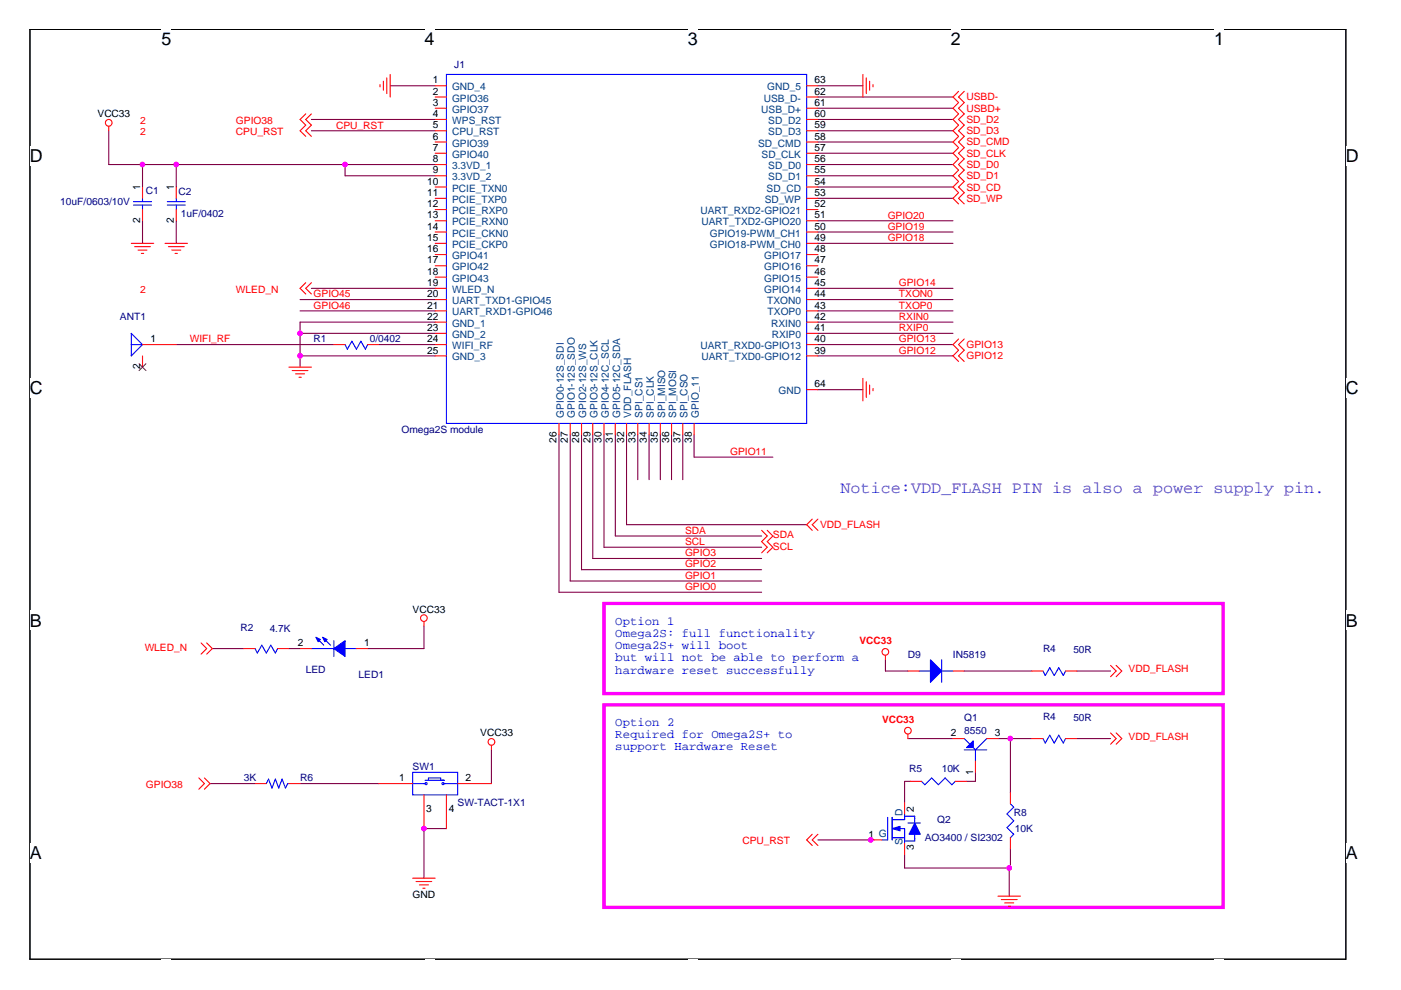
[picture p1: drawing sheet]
<svg xmlns="http://www.w3.org/2000/svg" width="297mm" height="210mm" viewBox="0 0 297 210" stroke-linecap="round" stroke-linejoin="round" font-family="sans-serif">
<path d="M6.3 6.2h279v197.2h-279z" fill="none" stroke="#000" stroke-width=".23"/>
<g fill="#fff">
<path d="M34.2 6.2h2.2v4.3h-2.2z"/>
<path d="M34.2 203.4h2.2v.2h-2.2z"/>
<path d="M90 6.2h2.1v4.3h-2.1z"/>
<path d="M90 203.4h2.1v.2h-2.1z"/>
<path d="M145.8 6.2h2.1v4.3h-2.1z"/>
<path d="M145.8 203.4h2.1v.2h-2.1z"/>
<path d="M201.6 6.2h2.1v4.3h-2.1z"/>
<path d="M201.6 203.4h2.1v.2h-2.1z"/>
<path d="M257.4 6.2h2.1v4.3h-2.1z"/>
<path d="M257.4 203.4h2.1v.2h-2.1z"/>
<path d="M6.3 30.9h2.8v4.2h-2.8z"/>
<path d="M285.3 30.9h2.8v4.2h-2.8z"/>
<path d="M6.3 80.2h2.8v4.2h-2.8z"/>
<path d="M285.3 80.2h2.8v4.2h-2.8z"/>
<path d="M6.3 129.5h2.6v4.2h-2.6z"/>
<path d="M285.3 129.5h2.6v4.2h-2.6z"/>
<path d="M6.3 178.7h2.6v4.3h-2.6z"/>
<path d="M285.3 178.7h2.6v4.3h-2.6z"/>
</g>
<path d="M128.1 128h131.2v19.1h-131.2zM128.1 149.4h131.2v43h-131.2z" fill="none" stroke="#f0f" stroke-width=".71"/>
<g fill="none" stroke="#800040" stroke-width=".23">
<path d="M82.7 18.2h9.6M173.4 18.2h9.6M23.1 27.7v7.2h69.2M30.2 34.9v4.8M37.4 34.9v4.8M66 25.3h26.3M66 27.7h26.3M73.2 34.9v2.4h19.1M173.4 22.9h28.7M173.4 25.3h28.7M173.4 27.7h28.7M173.4 20.6h28.7"/>
<path d="M173.4 37.3h28.7M173.4 34.9h28.7M173.4 32.5h28.7M173.4 30.1h28.7M173.4 39.7h28.7M30.2 46.8v4.8M37.4 46.8v4.8M173.4 51.6h28.7M173.4 49.2h28.7M173.4 42.1h28.7M173.4 46.8h28.7M37.4 73.1h33.4"/>
<path d="M63.6 63.5h28.7M63.6 65.9h28.7M63.6 70.7h28.7M63.6 75.5h28.7M66 61.1h26.3M80.3 73.1h12M92.3 68.3h-28.7v9.5M173.4 63.5h28.7M173.4 65.9h28.7M173.4 68.3h28.7M173.4 70.7h28.7M173.4 75.5h28.7"/>
<path d="M173.4 73.1h28.7M173.4 61.1h28.7M118.5 92.2v33.4h43M120.9 92.2v31h40.6M123.3 92.2v28.6h38.2M125.7 92.2v26.2h35.8M128.1 92.2v23.8h33.4M130.5 92.2v21.4h31M132.8 92.2v19h38.2M135.2 92.2v9.5M137.6 92.2v9.5M140 92.2v9.5"/>
<path d="M142.4 92.2v9.5M144.8 92.2v9.5M147.2 92.2v4.7h16.7M173.4 82.6h9.6M45 137.5h6.7M61.2 137.5h2.4M89.9 132.7v4.8h-12M187.7 139.9v2.4h4.8M104.2 159v7.1M192.5 156.6h9.6M204.4 142.3h14.4M211.6 156.6h7.2"/>
<path d="M214.2 156.6v11.4M228.3 142.3h7.2M228.3 156.6h7.2M44.5 166.1h9.6M63.6 166.1h16.7M89.9 175.5v10.7M89.9 175.7h4.8M173.4 178.1h11.9M193 165.7h-1.2v4.5M206.8 163.8v1.9h-1.9M214.2 180v4h-22.4v-2.8M214 184v6"/>
</g>
<g fill="#f0f" stroke="#f0f" stroke-width=".23">
<circle cx="63.6" cy="70.7" r=".47"/>
<circle cx="63.6" cy="75.4" r=".47"/>
<circle cx="73.2" cy="34.9" r=".47"/>
<circle cx="37.4" cy="34.9" r=".47"/>
<circle cx="30.2" cy="34.9" r=".47"/>
<circle cx="89.9" cy="175.7" r=".47"/>
<circle cx="214" cy="184" r=".47"/>
<circle cx="184.6" cy="178.1" r=".47"/>
<circle cx="214.2" cy="156.6" r=".47"/>
</g>
<g fill="none" stroke="#f00" stroke-width=".23">
<path d="M80.6 17.9v.5M81.3 17.2v1.9M82 16.5v3.3M82.7 15.8v4.8M92.3 18.2h2.4M171 18.2h2.4M183 15.8v4.8M183.7 16.5v3.3M184.4 17.2v1.9M185.1 17.9v.5M203.2 19.4l-1.1 1.2 1.1 1.1-1.1 1.2 1.1 1.2-1.1 1.2 1.1 1.2-1.1 1.2 1.1 1.2-1.1 1.2 1.1 1.2-1.1 1.2 1.1 1.2-1.1 1.2 1.1 1.2-1.1 1.2 1.1 1.2-1.1 1.2 1.1 1.2-1.1 1.2 1.1 1.1M204.4 19.4l-1.2 1.2 1.2 1.1-1.2 1.2 1.2 1.2-1.2 1.2 1.2 1.2-1.2 1.2 1.2 1.2-1.2 1.2 1.2 1.2-1.2 1.2 1.2 1.2-1.2 1.2 1.2 1.2-1.2 1.2 1.2 1.2-1.2 1.2 1.2 1.2-1.2 1.2 1.2 1.1"/>
<path d="M23.1 26.8v.9M30.2 39.7v2.4M37.4 39.7v2.4M64.8 24.1l-1.2 1.2 1.2 1.2-1.2 1.2 1.2 1.2M66 24.1l-1.2 1.2 1.2 1.2-1.2 1.2 1.2 1.2M92.3 20.6h2.4M92.3 22.9h2.4M92.3 25.3h2.4M92.3 27.7h2.4M92.3 30.1h2.4M92.3 32.5h2.4M92.3 34.9h2.4"/>
<path d="M92.3 37.3h2.4M92.3 39.7h2.4M171 20.6h2.4M171 22.9h2.4M171 25.3h2.4M171 27.7h2.4M171 30.1h2.4M171 32.5h2.4M171 34.9h2.4M171 37.3h2.4M171 39.7h2.4M27.8 51.6h4.8"/>
<path d="M28.5 52.3h3.4M29.3 53h1.9M30 53.7h.5M30.2 44.4v2.4M35 51.6h4.8M35.7 52.3h3.4M36.4 53h1.9M37.1 53.7h.5M37.4 44.4v2.4M64.8 59.9l-1.2 1.2 1.2 1.2M66 59.9l-1.2 1.2 1.2 1.2M92.3 51.6h2.4"/>
<path d="M92.3 42.1h2.4M92.3 44.4h2.4M92.3 46.8h2.4M92.3 49.2h2.4M92.3 54h2.4M92.3 56.4h2.4M92.3 58.8h2.4M171 51.6h2.4M171 42.1h2.4M171 44.4h2.4M171 46.8h2.4M171 49.2h2.4"/>
<path d="M171 54h2.4M171 56.4h2.4M171 58.8h2.4M30.2 73.1h7.2M30.2 75.5v2.3M61.2 77.8h4.8M61.9 78.6h3.4M62.7 79.3h1.9M63.4 80h.5M70.8 73.1h2.4M77.9 73.1h2.4M92.3 61.1h2.4"/>
<path d="M92.3 63.5h2.4M92.3 65.9h2.4M92.3 68.3h2.4M92.3 70.7h2.4M92.3 73.1h2.4M92.3 75.5h2.4M171 61.1h2.4M171 63.5h2.4M171 65.9h2.4M171 68.3h2.4M171 70.7h2.4M171 73.1h2.4"/>
<path d="M171 75.5h2.4M203.2 71.9l-1.1 1.2 1.1 1.2-1.1 1.2 1.1 1.1M204.4 71.9l-1.2 1.2 1.2 1.2-1.2 1.2 1.2 1.1M118.5 89.8v2.4M120.9 89.8v2.4M123.3 89.8v2.4M125.7 89.8v2.4M128.1 89.8v2.4M130.5 89.8v2.4M132.8 89.8v2.4M135.2 89.8v2.4M137.6 89.8v2.4"/>
<path d="M140 89.8v2.4M142.4 89.8v2.4M144.8 89.8v2.4M147.2 89.8v2.4M171 82.6h2.4M183 80.2v4.8M183.7 80.9v3.4M184.4 81.7v1.9M185.1 82.4v.4M161.5 112.4l1.2 1.2-1.2 1.2 1.2 1.2-1.2 1.2M162.7 112.4l1.2 1.2-1.2 1.2 1.2 1.2-1.2 1.2M172.2 110.1l-1.2 1.1 1.2 1.2"/>
<path d="M173.4 110.1l-1.2 1.1 1.2 1.2M42.6 136.3l1.2 1.2-1.2 1.2M43.8 136.3l1.2 1.2-1.2 1.2M51.7 137.5h2.4M58.9 137.5h2.3M63.6 137.5h2.4M75.6 137.5h2.3M89.9 131.8v.9M187.7 138.9v1M104.2 158v1M192.5 155.6v1M192.5 142.3h2.4"/>
<path d="M202.1 156.6h2.3M202.1 142.3h2.3M209.2 156.6h2.4M218.8 156.6h2.3M218.8 142.3h2.3M225.9 156.6h2.4M225.9 142.3h2.4M235.5 141.1l1.1 1.2-1.1 1.2M235.5 155.4l1.1 1.2-1.1 1.2M236.6 141.1l1.2 1.2-1.2 1.2M236.6 155.4l1.2 1.2-1.2 1.2M42.2 164.9l1.1 1.2-1.1 1.2"/>
<path d="M43.3 164.9l1.2 1.2-1.2 1.2M54.1 166.1h2.4M61.2 166.1h2.4M80.3 166.1h7.2M89.9 168.5v7.2M94.7 168.5v7.2M97 166.1h7.2M172.2 176.9l-1.2 1.2 1.2 1.2M173.4 176.9l-1.2 1.2 1.2 1.2M184.6 178.1h2.4M191.8 170.2v2.4M191.8 178.8v2.4"/>
<path d="M193 165.7h2.4M202.5 165.7h2.4M206.8 161.4v2.4M214.2 168v2.4M214.2 177.6v2.4M87.5 186.2h4.8M88.2 186.9h3.3M88.9 187.6h1.9M89.6 188.3h.5M211.6 190h4.8M212.3 190.7h3.4M213 191.4h1.9"/>
<path d="M213.7 192.2h.5"/>
<circle cx="23" cy="26" r=".71"/>
<circle cx="89.9" cy="131.1" r=".71"/>
<circle cx="187.7" cy="138.2" r=".71"/>
<circle cx="104.2" cy="157.3" r=".71"/>
<circle cx="192.5" cy="154.9" r=".71"/>
</g>
<g fill="none" stroke="#00f" stroke-width=".23">
<path d="M94.7 15.8h76.3v74h-76.3zM28.3 42.8h3.8M28.3 43.5h3.8M30.2 42.1v.7M30.2 43.5v.9M35.5 42.8h3.8M35.5 43.5h3.8M37.4 42.1v.7M37.4 43.5v.9M27.8 70.7l2.4 2.4-2.4 2.4zM27.8 73.1h2.4M73.2 73.1l.4 .9 1-1.6 1 1.6 .9-1.6 1 1.6 .4-.9"/>
<path d="M54.1 137.5l.5 1 .9-1.7 1 1.7 .9-1.7 1 1.7 .5-1M66 137.5h4.8M67.2 135.4l1.4 1.4M68.6 135.4l1.5 1.4M70.8 135.8v3.4M73.2 137.5h2.4M199.7 139.9v4.8M194.9 142.3h2.4M199.7 142.3h2.4M204.4 159h4.8M204.4 156.6l1.2 1.2M206.3 158.5l.5 .5"/>
<path d="M206.8 159v2.4M209.2 156.6l-2.4 2.4M221.1 156.6l.5 1 1-1.7 .9 1.7 1-1.7 .9 1.7 .5-1M221.1 142.3l.5 .9 1-1.6 .9 1.6 1-1.6 .9 1.6 .5-.9M56.5 166.1l.4-.9 .8 1.9 .7-1.9 .7 1.9 .7-1.9 .7 1.9 .5-1h.2M87.5 163.8h9.5v4.7h-9.5zM87.5 166.1h2.6h-.2M90.1 165.4h4.1h-.7v-.5h-2.7v.5M94.4 166.1h-.2h2.8M188.2 173.3v4.8h-1.2M189.2 173.3v4.8M189.2 177.6h2.6"/>
<path d="M190.8 175.7h1v3.1M191.8 172.6v1.2h-2.6M191.8 173.1h2.1v1.4M192.5 174.5h2.6M193.9 176.9v1.4h-2.1M195.4 165.7l.7 .7 1.4-1.5 1.4 1.5 1.5-1.5 1.4 1.5 .7-.7M214.2 170.4l.7 .8-1.4 1.4 1.4 1.4-1.4 1.5 1.4 1.4-.7 .7"/>
<circle cx="90.3" cy="166.1" r=".23"/>
<circle cx="93.9" cy="166.1" r=".23"/>
</g>
<g fill="#00f" stroke="#00f" stroke-width=".23">
<path d="M189.2 175.7l1.6-.5v1z" fill-rule="evenodd"/>
<path d="M193.9 174.5l1.2 2.4h-2.4z" fill-rule="evenodd"/>
<path d="M197.3 139.9l2.4 2.4-2.4 2.4z" fill-rule="evenodd"/>
<path d="M70.8 137.5l2.4-1.7v3.4z" fill-rule="evenodd"/>
<path d="M67 135.1l.9 .5-.4 .5z" fill-rule="evenodd"/>
<path d="M68.4 135.1l1 .5-.5 .5z" fill-rule="evenodd"/>
<path d="M204.9 158.5l1.4-1.4v1.4z" fill-rule="evenodd"/>
</g>
<path d="M29.5 77.1l1.5 1.5M30.9 77.1l-1.4 1.5" fill="none" stroke="#804000" stroke-width=".21"/>
<g font-size="3.8">
<text x="34.2" y="9.6">5</text>
<text x="90" y="9.6">4</text>
<text x="145.8" y="9.6">3</text>
<text x="201.6" y="9.6">2</text>
<text x="257.4" y="9.6">1</text>
<text x="6.3" y="34.3">D</text>
<text x="285.3" y="34.3">D</text>
<text x="6.3" y="83.6">C</text>
<text x="285.3" y="83.6">C</text>
<text x="6.3" y="132.8">B</text>
<text x="285.3" y="132.8">B</text>
<text x="6.3" y="182.1">A</text>
<text x="285.3" y="182.1">A</text>
</g>
<text font-size="3.6" fill="#8000ff" x="178.2" y="104.5">Notice:VDD_FLASH PIN is also a power supply pin.</text>
<g font-size="2.6" fill="#00f">
<text x="130.5" y="132.4">Option 1</text>
<text x="130.5" y="135">Omega2S: full functionality</text>
<text x="130.5" y="137.6">Omega2S+ will boot</text>
<text x="130.5" y="140.2">but will not be able to perform a</text>
<text x="130.5" y="142.9">hardware reset successfully</text>
<text x="130.5" y="153.9">Option 2</text>
<text x="130.5" y="156.5">Required for Omega2S+ to</text>
<text x="130.5" y="159.1">support Hardware Reset</text>
</g>
<g font-size="2.2">
<text x="91.8" y="17.7">1</text>
<text x="172.7" y="17.7">63</text>
<text x="91.8" y="20.1">2</text>
<text x="91.8" y="22.5">3</text>
<text x="172.7" y="22.5">61</text>
<text x="172.7" y="20.1">62</text>
<text x="91.8" y="24.8">4</text>
<text x="91.8" y="27.2">5</text>
<text x="91.8" y="29.6">6</text>
<text x="172.7" y="29.6">58</text>
<text x="172.7" y="27.2">59</text>
<text x="172.7" y="24.8">60</text>
<text x="91.8" y="32">7</text>
<text x="91.8" y="34.4">8</text>
<text x="172.7" y="34.4">56</text>
<text x="172.7" y="32">57</text>
<text x="29.7" y="40.4" transform="rotate(-90 29.7 40.4)">1</text>
<text x="36.9" y="40.4" transform="rotate(-90 36.9 40.4)">1</text>
<text x="90.6" y="39.2">10</text>
<text x="90.6" y="41.6">11</text>
<text x="91.8" y="36.8">9</text>
<text x="172.7" y="39.2">54</text>
<text x="172.7" y="36.8">55</text>
<text x="172.7" y="41.6">53</text>
<text x="29.7" y="47.3" transform="rotate(-90 29.7 47.3)">2</text>
<text x="36.9" y="47.3" transform="rotate(-90 36.9 47.3)">2</text>
<text x="90.6" y="43.9">12</text>
<text x="90.6" y="46.3">13</text>
<text x="172.7" y="46.3">51</text>
<text x="172.7" y="43.9">52</text>
<text x="90.6" y="48.7">14</text>
<text x="90.6" y="51.1">15</text>
<text x="90.6" y="53.5">16</text>
<text x="172.7" y="48.7">50</text>
<text x="172.7" y="51.1">49</text>
<text x="172.7" y="53.5">48</text>
<text x="90.6" y="55.9">17</text>
<text x="90.6" y="58.3">18</text>
<text x="172.7" y="58.3">46</text>
<text x="172.7" y="55.9">47</text>
<text x="90.6" y="60.6">19</text>
<text x="90.6" y="63">20</text>
<text x="90.6" y="65.4">21</text>
<text x="172.7" y="63">44</text>
<text x="172.7" y="65.4">43</text>
<text x="172.7" y="60.6">45</text>
<text x="90.6" y="67.8">22</text>
<text x="90.6" y="70.2">23</text>
<text x="172.7" y="70.2">41</text>
<text x="172.7" y="67.8">42</text>
<text x="31.9" y="72.6">1</text>
<text x="90.6" y="72.6">24</text>
<text x="90.6" y="75">25</text>
<text x="172.7" y="72.6">40</text>
<text x="172.7" y="75">39</text>
<text x="29.7" y="78.3" transform="rotate(-90 29.7 78.3)">2</text>
<text x="172.7" y="82.1">64</text>
<text x="118" y="93.9" transform="rotate(-90 118 93.9)">26</text>
<text x="120.4" y="93.9" transform="rotate(-90 120.4 93.9)">27</text>
<text x="122.8" y="93.9" transform="rotate(-90 122.8 93.9)">28</text>
<text x="125.2" y="93.9" transform="rotate(-90 125.2 93.9)">29</text>
<text x="127.6" y="93.9" transform="rotate(-90 127.6 93.9)">30</text>
<text x="130" y="93.9" transform="rotate(-90 130 93.9)">31</text>
<text x="132.3" y="93.9" transform="rotate(-90 132.3 93.9)">32</text>
<text x="134.7" y="93.9" transform="rotate(-90 134.7 93.9)">33</text>
<text x="137.1" y="93.9" transform="rotate(-90 137.1 93.9)">34</text>
<text x="139.5" y="93.9" transform="rotate(-90 139.5 93.9)">35</text>
<text x="141.9" y="93.9" transform="rotate(-90 141.9 93.9)">36</text>
<text x="144.3" y="93.9" transform="rotate(-90 144.3 93.9)">37</text>
<text x="146.7" y="93.9" transform="rotate(-90 146.7 93.9)">38</text>
<text x="63.1" y="137">2</text>
<text x="77.2" y="137">1</text>
<text x="201.6" y="156.1">2</text>
<text x="210.9" y="156.1">3</text>
<text x="84.6" y="165.6">1</text>
<text x="98.7" y="165.6">2</text>
<text x="206.3" y="164.3" transform="rotate(-90 206.3 164.3)">1</text>
<text x="90.4" y="172.1">3</text>
<text x="95.1" y="172.1">4</text>
<text x="184.1" y="177.6">1 G</text>
</g>
<g font-size="2.2" fill="#004080">
<text x="95.8" y="19.2">GND_4</text>
<text x="95.8" y="21.5">GPIO36</text>
<text x="95.8" y="23.9">GPIO37</text>
<text x="161.4" y="23.9">USB_D+</text>
<text x="161.9" y="21.5">USB_D-</text>
<text x="162.6" y="19.2">GND_5</text>
<text x="95.8" y="26.3">WPS_RST</text>
<text x="95.8" y="28.7">CPU_RST</text>
<text x="162.9" y="28.7">SD_D3</text>
<text x="162.9" y="26.3">SD_D2</text>
<text x="95.8" y="31.1">GPIO39</text>
<text x="95.8" y="33.5">GPIO40</text>
<text x="95.8" y="35.9">3.3VD_1</text>
<text x="160.7" y="31.1">SD_CMD</text>
<text x="161.5" y="33.5">SD_CLK</text>
<text x="162.9" y="35.9">SD_D0</text>
<text x="95.8" y="38.2">3.3VD_2</text>
<text x="95.8" y="40.6">PCIE_TXN0</text>
<text x="162.5" y="40.6">SD_CD</text>
<text x="162.9" y="38.2">SD_D1</text>
<text x="95.8" y="43">PCIE_TXP0</text>
<text x="95.8" y="45.4">PCIE_RXP0</text>
<text x="95.8" y="47.8">PCIE_RXN0</text>
<text x="148.5" y="45.4">UART_RXD2-GPIO21</text>
<text x="148.7" y="47.8">UART_TXD2-GPIO20</text>
<text x="162.1" y="43">SD_WP</text>
<text x="95.8" y="50.2">PCIE_CKN0</text>
<text x="95.8" y="52.6">PCIE_CKP0</text>
<text x="150.5" y="50.2">GPIO19-PWM_CH1</text>
<text x="150.5" y="52.6">GPIO18-PWM_CH0</text>
<text x="95.8" y="54.9">GPIO41</text>
<text x="95.8" y="57.3">GPIO42</text>
<text x="95.8" y="59.7">GPIO43</text>
<text x="162" y="59.7">GPIO15</text>
<text x="162" y="54.9">GPIO17</text>
<text x="162" y="57.3">GPIO16</text>
<text x="95.8" y="62.1">WLED_N</text>
<text x="95.8" y="64.5">UART_TXD1-GPIO45</text>
<text x="162" y="62.1">GPIO14</text>
<text x="162.6" y="64.5">TXON0</text>
<text x="95.8" y="66.9">UART_RXD1-GPIO46</text>
<text x="95.8" y="69.3">GND_1</text>
<text x="95.8" y="71.6">GND_2</text>
<text x="162.8" y="66.9">TXOP0</text>
<text x="163.5" y="69.3">RXIN0</text>
<text x="163.6" y="71.6">RXIP0</text>
<text x="95.8" y="74">WIFI_RF</text>
<text x="95.8" y="76.4">GND_3</text>
<text x="148.5" y="74">UART_RXD0-GPIO13</text>
<text x="148.7" y="76.4">UART_TXD0-GPIO12</text>
<text x="165" y="83.6">GND</text>
<text x="119.5" y="88.6" transform="rotate(-90 119.5 88.6)">GPIO0-12S_SDI</text>
<text x="121.9" y="88.6" transform="rotate(-90 121.9 88.6)">GPIO1-12S_SDO</text>
<text x="124.3" y="88.6" transform="rotate(-90 124.3 88.6)">GPIO2-12S_WS</text>
<text x="126.7" y="88.6" transform="rotate(-90 126.7 88.6)">GPIO3-12S_CLK</text>
<text x="129.1" y="88.6" transform="rotate(-90 129.1 88.6)">GPIO4-12C_SCL</text>
<text x="131.5" y="88.6" transform="rotate(-90 131.5 88.6)">GPIO5-12C_SDA</text>
<text x="133.8" y="88.6" transform="rotate(-90 133.8 88.6)">VDD_FLASH</text>
<text x="136.2" y="88.6" transform="rotate(-90 136.2 88.6)">SPI_CS1</text>
<text x="138.6" y="88.6" transform="rotate(-90 138.6 88.6)">SPI_CLK</text>
<text x="141" y="88.6" transform="rotate(-90 141 88.6)">SPI_MISO</text>
<text x="143.4" y="88.6" transform="rotate(-90 143.4 88.6)">SPI_MOSI</text>
<text x="145.8" y="88.6" transform="rotate(-90 145.8 88.6)">SPI_CSO</text>
<text x="148.2" y="88.6" transform="rotate(-90 148.2 88.6)">GPIO_11</text>
</g>
<g font-size="2.1" fill="#000080">
<text x="96.3" y="14.4">J1</text>
<text x="30.9" y="41.1">C1</text>
<text x="37.9" y="41.3">C2</text>
<text x="12.8" y="43.5">10uF/0603/10V</text>
<text x="38.3" y="46.1">1uF/0402</text>
<text x="25.4" y="67.8">ANT1</text>
<text x="66.5" y="72.6">R1</text>
<text x="78.4" y="72.6">0/0402</text>
<text x="85.1" y="91.7">Omega2S module</text>
<text x="51" y="133.7">R2</text>
<text x="57.2" y="133.9">4.7K</text>
<text x="64.8" y="142.8">LED</text>
<text x="76" y="143.7">LED1</text>
<text x="192.5" y="139.4">D9</text>
<text x="202.1" y="139.4">IN5819</text>
<text x="221.1" y="138.2">R4</text>
<text x="227.6" y="138.5">50R</text>
<text x="204.4" y="152.8">Q1</text>
<text x="204.4" y="155.7">8550</text>
<text x="221.1" y="152.6">R4</text>
<text x="227.6" y="152.8">50R</text>
<text x="51.7" y="165.7">3K</text>
<text x="63.6" y="165.7">R6</text>
<text x="87.5" y="163.3">SW1</text>
<text x="192.7" y="163.8">R5</text>
<text x="199.7" y="163.8">10K</text>
<text x="97" y="170.9">SW-TACT-1X1</text>
<text x="214.9" y="173.1">R8</text>
<text x="196.1" y="178.3">AO3400 / SI2302</text>
<text x="198.7" y="174.5">Q2</text>
<text x="215.2" y="176.4">10K</text>
</g>
<g font-size="2.1" fill="#f00">
<text x="204.9" y="23.7">USBD+</text>
<text x="204.9" y="21.3">USBD-</text>
<text x="29.7" y="26.3">2</text>
<text x="29.7" y="28.7">2</text>
<text x="50" y="26.3">GPIO38</text>
<text x="50" y="28.7">CPU_RST</text>
<text x="71.3" y="27.3">CPU_RST</text>
<text x="204.9" y="28.5">SD_D3</text>
<text x="204.9" y="26.1">SD_D2</text>
<text x="204.9" y="35.6">SD_D0</text>
<text x="204.9" y="33.2">SD_CLK</text>
<text x="204.9" y="30.8">SD_CMD</text>
<text x="204.9" y="38">SD_D1</text>
<text x="204.9" y="40.4">SD_CD</text>
<text x="188.2" y="46.3">GPIO20</text>
<text x="204.9" y="42.8">SD_WP</text>
<text x="188.2" y="51.1">GPIO18</text>
<text x="188.2" y="48.7">GPIO19</text>
<text x="29.7" y="62.1">2</text>
<text x="50" y="62.1">WLED_N</text>
<text x="66.5" y="63">GPIO45</text>
<text x="66.5" y="65.4">GPIO46</text>
<text x="190.6" y="63">TXON0</text>
<text x="190.6" y="65.4">TXOP0</text>
<text x="190.6" y="60.7">GPIO14</text>
<text x="190.6" y="67.8">RXIN0</text>
<text x="190.6" y="70.2">RXIP0</text>
<text x="40.2" y="72.6">WIFI_RF</text>
<text x="190.6" y="72.6">GPIO13</text>
<text x="190.6" y="75">GPIO12</text>
<text x="204.9" y="76.2">GPIO12</text>
<text x="204.9" y="73.8">GPIO13</text>
<text x="154.8" y="96.4">GPIO11</text>
<text x="145.2" y="113.2">SDA</text>
<text x="173.9" y="112">VDD_FLASH</text>
<text x="145.2" y="115.6">SCL</text>
<text x="145.2" y="117.9">GPIO3</text>
<text x="163.9" y="114.1">SDA</text>
<text x="163.9" y="116.5">SCL</text>
<text x="145.2" y="125.1">GPIO0</text>
<text x="145.2" y="122.7">GPIO1</text>
<text x="145.2" y="120.3">GPIO2</text>
<text x="30.7" y="138">WLED_N</text>
<text x="182.2" y="136.6">VCC33</text>
<text x="239.3" y="142.5">VDD_FLASH</text>
<text x="187" y="153.3">VCC33</text>
<text x="239.3" y="156.8">VDD_FLASH</text>
<text x="30.9" y="167.1">GPIO38</text>
<text x="157.4" y="179">CPU_RST</text>
</g>
<g font-size="2.1">
<text x="20.7" y="24.9">VCC33</text>
<text x="87.5" y="129.9">VCC33</text>
<text x="101.8" y="156.1">VCC33</text>
<text x="193.8" y="172.1" transform="rotate(-90 193.8 172.1)">2</text>
<text x="193.8" y="180.2" transform="rotate(-90 193.8 180.2)">3</text>
<text x="87.5" y="190.5">GND</text>
</g>
<g font-size="2.1" fill="#004080">
<text x="191.4" y="173.1" transform="rotate(-90 191.4 173.1)">D</text>
<text x="191.4" y="179.3" transform="rotate(-90 191.4 179.3)">S</text>
</g>
</svg>
